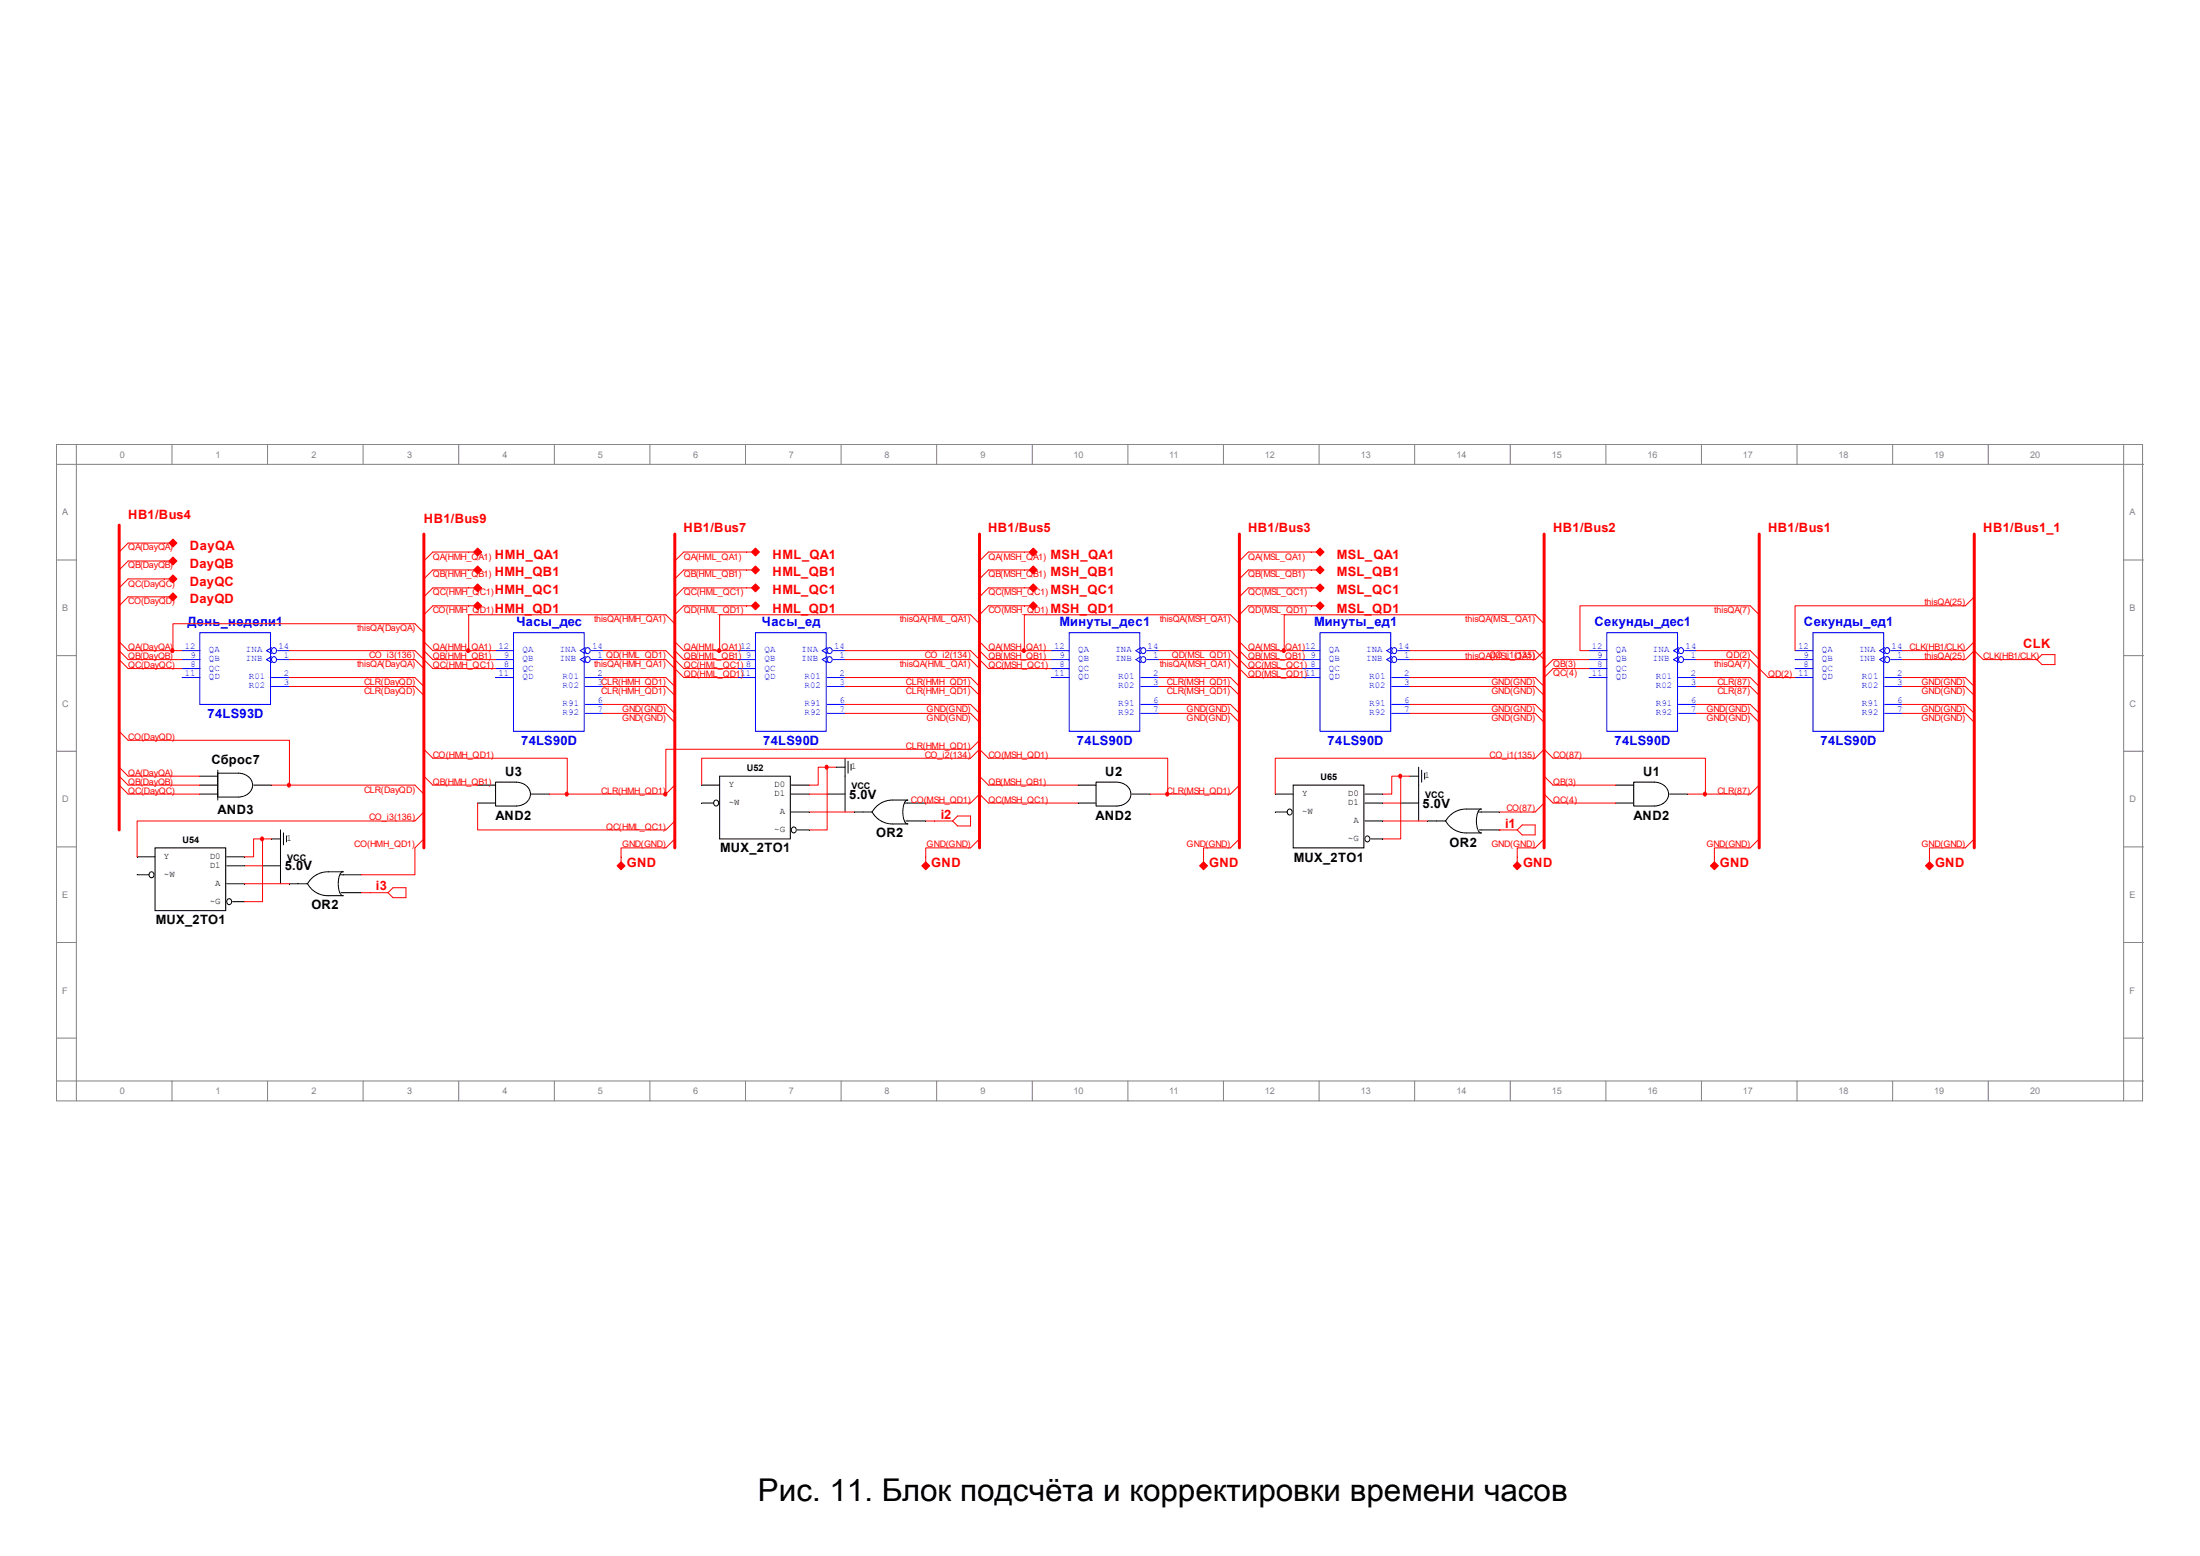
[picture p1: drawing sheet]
<svg xmlns="http://www.w3.org/2000/svg" width="297mm" height="210mm" viewBox="0 0 297 210" stroke-linecap="round" stroke-linejoin="round" font-family="sans-serif">
<g fill="none" stroke="#808080" stroke-width=".14">
<path d="M7.6 60h281.7v88.6h-281.7zM10.3 60v88.6M23.2 60v2.7M36.1 60v2.7M49 60v2.7M61.9 60v2.7M74.8 60v2.7M87.7 60v2.7M100.6 60v2.7M113.6 60v2.7M126.5 60v2.7M139.4 60v2.7"/>
<path d="M152.3 60v2.7M165.2 60v2.7M178.1 60v2.7M191 60v2.7M203.9 60v2.7M216.8 60v2.7M229.7 60v2.7M242.6 60v2.7M255.5 60v2.7M268.4 60v2.7M286.7 60v88.6M7.6 75.6h2.7"/>
<path d="M7.6 62.7h281.8M286.7 75.6h2.7M7.6 88.5h2.7M286.7 88.5h2.7M7.6 101.4h2.7M7.6 114.3h2.7M286.7 101.4h2.7M286.7 114.3h2.7M7.6 127.2h2.7M286.7 127.2h2.7M7.6 140.1h2.7M7.6 145.9h281.8"/>
<path d="M23.2 145.9v2.7M36.1 145.9v2.7M49 145.9v2.7M61.9 145.9v2.7M74.8 145.9v2.7M87.7 145.9v2.7M100.6 145.9v2.7M113.6 145.9v2.7M126.5 145.9v2.7M139.4 145.9v2.7M152.3 145.9v2.7M165.2 145.9v2.7"/>
<path d="M178.1 145.9v2.7M191 145.9v2.7M203.9 145.9v2.7M216.8 145.9v2.7M229.7 145.9v2.7M242.6 145.9v2.7M255.5 145.9v2.7M268.4 145.9v2.7M286.7 140.1h2.7"/>
</g>
<path d="M178.2 85.4h9.6v13.3h-9.6z" fill="none" stroke="#00f" stroke-width=".14"/>
<path d="M175.8 87.8h2.4" fill="none" stroke="#00f" stroke-width=".14"/>
<path d="M175.8 89h2.4" fill="none" stroke="#00f" stroke-width=".14"/>
<path d="M175.8 91.4h2.4" fill="none" stroke="#00f" stroke-width=".14"/>
<path d="M175.8 90.2h2.4" fill="none" stroke="#00f" stroke-width=".14"/>
<path d="M187.9 88.6l-.7 .4 .7 .4M188.1 88.7a.37 .37 0 0 1 .5 .3 .37 .37 0 0 1-.5 .4 .45 .45 0 0 1 0-.7zM188.7 89h1.6" fill="none" stroke="#00f" stroke-width=".14"/>
<path d="M187.9 95.1h2.4" fill="none" stroke="#00f" stroke-width=".14"/>
<path d="M187.9 96.3h2.4" fill="none" stroke="#00f" stroke-width=".14"/>
<path d="M187.9 91.4h2.4" fill="none" stroke="#00f" stroke-width=".14"/>
<path d="M187.9 87.4l-.7 .4 .7 .4M188.1 87.5a.37 .37 0 0 1 .5 .3 .37 .37 0 0 1-.5 .4 .45 .45 0 0 1 0-.7zM188.7 87.8h1.6" fill="none" stroke="#00f" stroke-width=".14"/>
<path d="M102 85.4h9.5v13.3h-9.5zM187.9 92.7h2.4" fill="none" stroke="#00f" stroke-width=".14"/>
<path d="M99.6 87.8h2.4" fill="none" stroke="#00f" stroke-width=".14"/>
<path d="M99.6 89h2.4" fill="none" stroke="#00f" stroke-width=".14"/>
<path d="M99.6 91.4h2.4" fill="none" stroke="#00f" stroke-width=".14"/>
<path d="M99.6 90.2h2.4" fill="none" stroke="#00f" stroke-width=".14"/>
<path d="M111.7 88.6l-.7 .4 .7 .4M111.8 88.7a.37 .37 0 0 1 .5 .3 .37 .37 0 0 1-.5 .4 .45 .45 0 0 1 0-.7zM112.5 89h1.6" fill="none" stroke="#00f" stroke-width=".14"/>
<path d="M111.7 95.1h2.4" fill="none" stroke="#00f" stroke-width=".14"/>
<path d="M111.7 96.3h2.4" fill="none" stroke="#00f" stroke-width=".14"/>
<path d="M111.7 91.4h2.4" fill="none" stroke="#00f" stroke-width=".14"/>
<path d="M111.7 87.4l-.7 .4 .7 .4M111.8 87.5a.37 .37 0 0 1 .5 .3 .37 .37 0 0 1-.5 .4 .45 .45 0 0 1 0-.7zM112.5 87.8h1.6" fill="none" stroke="#00f" stroke-width=".14"/>
<path d="M27 85.4h9.5v9.7h-9.5zM111.7 92.7h2.4" fill="none" stroke="#00f" stroke-width=".14"/>
<path d="M24.6 87.8h2.4" fill="none" stroke="#00f" stroke-width=".14"/>
<path d="M24.6 89h2.4" fill="none" stroke="#00f" stroke-width=".14"/>
<path d="M24.6 91.4h2.4" fill="none" stroke="#00f" stroke-width=".14"/>
<path d="M24.6 90.2h2.4" fill="none" stroke="#00f" stroke-width=".14"/>
<path d="M36.7 88.6l-.7 .4 .7 .4M36.8 88.7a.37 .37 0 0 1 .5 .3 .37 .37 0 0 1-.5 .4 .45 .45 0 0 1 0-.7zM37.5 89h1.6" fill="none" stroke="#00f" stroke-width=".14"/>
<path d="M36.7 91.4h2.4" fill="none" stroke="#00f" stroke-width=".14"/>
<path d="M36.7 92.7h2.4" fill="none" stroke="#00f" stroke-width=".14"/>
<path d="M36.7 87.4l-.7 .4 .7 .4M36.8 87.5a.37 .37 0 0 1 .5 .3 .37 .37 0 0 1-.5 .4 .45 .45 0 0 1 0-.7zM37.5 87.8h1.6" fill="none" stroke="#00f" stroke-width=".14"/>
<path d="M27 104.8h2.4M27 106h2.4M27 107.2h2.4M29.4 104v4M32.2 107.6a1.63 1.63 0 0 0 1.6-.7 1.63 1.63 0 0 0 0-1.7 2.03 2.03 0 0 0-1.6-.8h-2.8v3.2h2.8M34.2 106h2.5" fill="none" stroke="#000" stroke-width=".14"/>
<path d="M204.8 116.3l.6 .6-.6 .5-.5-.5z" fill-rule="evenodd" fill="#f00" stroke="#f00" stroke-width=".14"/>
<path d="M204.7 116.9l.1-.2 .2 .2-.2 .1zM204.8 116.5l.4 .4-.4 .4-.4-.4z" fill="none" stroke="#f00" stroke-width=".14"/>
<path d="M125 116.5l.4 .4-.4 .4-.4-.4zM125 116.7l.1 .2-.1 .1-.2-.1zM204.8 115.6v.7" fill="none" stroke="#f00" stroke-width=".14"/>
<path d="M124.4 116.9l.6-.6 .5 .6-.5 .5z" fill-rule="evenodd" fill="#f00" stroke="#f00" stroke-width=".14"/>
<path d="M275 89l.7-.6h1.7v1.3h-1.7zM125 115.6v.7" fill="none" stroke="#f00" stroke-width=".14"/>
<path d="M272.6 89h2.4M231 116.9l.4-.4 .5 .4-.5 .4zM231.3 116.9l.1-.2 .2 .2-.2 .1z" fill="none" stroke="#f00" stroke-width=".14"/>
<path d="M64.5 106h2.4M64.5 108.4h2.4M66.9 105.6h2.8a1.62 1.62 0 0 1 1.6 .7 1.62 1.62 0 0 1 .1 1.7 2.04 2.04 0 0 1-1.7 .8h-2.8zM71.7 107.2h2.5M145.5 106h2.5M145.5 108.4h2.5M148 105.6h2.8a1.62 1.62 0 0 1 1.5 .7 1.62 1.62 0 0 1 .1 1.7 2.04 2.04 0 0 1-1.6 .8h-2.8zM152.8 107.2h2.4" fill="none" stroke="#000" stroke-width=".14"/>
<path d="M237.5 72.1v42.3" fill="none" stroke="#f00" stroke-width=".4"/>
<path d="M230.9 116.9l.5-.6 .6 .6-.6 .5z" fill-rule="evenodd" fill="#f00" stroke="#f00" stroke-width=".14"/>
<path d="M190.3 96.3h17l1.2 1.2M190.3 95.1h17l1.2 1.2M190.3 92.7h17l1.2 1.2M190.3 91.4h17l1.2 1.3M162.1 116.9l.4-.4 .4 .4-.4 .4zM162.4 116.9l.1-.2 .1 .2-.1 .1zM208.5 113.2l-1.2 1.2h-2.5v1.2M237.5 113.2l-1.2 1.2h-4.9v1.9" fill="none" stroke="#f00" stroke-width=".14"/>
<path d="M167.3 72.1v42.3M208.5 72.1v42.3" fill="none" stroke="#f00" stroke-width=".4"/>
<path d="M162.5 116.3l.5 .6-.5 .5-.6-.5z" fill-rule="evenodd" fill="#f00" stroke="#f00" stroke-width=".14"/>
<path d="M114.1 91.4h16.9l1.2 1.3M114.1 92.7h16.9l1.2 1.2M114.1 95.1h16.9l1.2 1.2M114.1 96.3h16.9l1.2 1.2M83.4 116.9l.4-.4 .4 .4-.4 .4zM83.7 116.9l.1-.2 .2 .2-.2 .1zM132.2 113.2l-1.2 1.2h-6v1.2M132.2 104.8l1.2 1.2h12.1M132.2 107.2l1.2 1.2h12.1M167.3 113.2l-1.2 1.2h-3.6v1.9M167.3 106l-1.2 1.2" fill="none" stroke="#f00" stroke-width=".14"/>
<path d="M91.1 72.1v42.3M132.2 72.1v42.3" fill="none" stroke="#f00" stroke-width=".4"/>
<path d="M83.3 116.9l.5-.6 .6 .6-.6 .5z" fill-rule="evenodd" fill="#f00" stroke="#f00" stroke-width=".14"/>
<path d="M177.8 74.5l.4-.4 .4 .4-.4 .4zM178.1 74.5l.1-.1 .2 .1-.2 .1zM39.1 92.7h16.9l1.2 1.2M39.1 91.4h16.9l1.2 1.3M167.3 89l1.2 1.2h7.3M167.3 87.8l1.2 1.2h7.3M167.3 86.6l1.2 1.2M56 106l1.2 1.2M57.2 104.8l1.2 1.2h6.1M64.5 108.4v3.6h25.4l1.2-1.2M91.1 113.2l-1.2 1.2h-6.1v1.9" fill="none" stroke="#f00" stroke-width=".14"/>
<path d="M57.2 72.1v42.3" fill="none" stroke="#f00" stroke-width=".4"/>
<path d="M177.7 74.5l.5-.5 .6 .5-.6 .5z" fill-rule="evenodd" fill="#f00" stroke="#f00" stroke-width=".14"/>
<path d="M177.7 74.5h-9.2l-1.2 1.2M177.8 76.9l.4-.4 .4 .4-.4 .4zM178.1 76.9l.1-.1 .2 .1-.2 .2z" fill="none" stroke="#f00" stroke-width=".14"/>
<path d="M177.7 76.9l.5-.5 .6 .5-.6 .6z" fill-rule="evenodd" fill="#f00" stroke="#f00" stroke-width=".14"/>
<path d="M177.7 76.9h-9.2l-1.2 1.2M177.8 79.3l.4-.4 .4 .4-.4 .5zM178.1 79.3l.1-.1 .2 .1-.2 .2z" fill="none" stroke="#f00" stroke-width=".14"/>
<path d="M178.2 78.8l.6 .5-.6 .6-.5-.6z" fill-rule="evenodd" fill="#f00" stroke="#f00" stroke-width=".14"/>
<path d="M177 79.3h.7M177.8 81.8l.4-.4 .4 .4-.4 .4zM178.1 81.8l.1-.2 .2 .2-.2 .1z" fill="none" stroke="#f00" stroke-width=".14"/>
<path d="M177.7 81.8l.5-.6 .6 .6-.6 .5z" fill-rule="evenodd" fill="#f00" stroke="#f00" stroke-width=".14"/>
<path d="M139.1 74.5l.4-.4 .4 .4-.4 .4zM139.4 74.5l.1-.1 .1 .1-.1 .1zM177 79.3h-8.5l-1.2 1.3M177.7 81.8h-9.2l-1.2 1.2" fill="none" stroke="#f00" stroke-width=".14"/>
<path d="M139.5 74l.5 .5-.5 .5-.5-.5z" fill-rule="evenodd" fill="#f00" stroke="#f00" stroke-width=".14"/>
<path d="M138.3 74.5h.7M139.4 76.9l.1-.1 .1 .1-.1 .2zM139.5 76.5l.4 .4-.4 .4-.4-.4z" fill="none" stroke="#f00" stroke-width=".14"/>
<path d="M139.5 76.4l.5 .5-.5 .6-.5-.6z" fill-rule="evenodd" fill="#f00" stroke="#f00" stroke-width=".14"/>
<path d="M138.3 76.9h.7M139.4 79.3l.1-.1 .1 .1-.1 .2zM139.5 78.9l.4 .4-.4 .5-.4-.5z" fill="none" stroke="#f00" stroke-width=".14"/>
<path d="M139.5 78.8l.5 .5-.5 .6-.5-.6z" fill-rule="evenodd" fill="#f00" stroke="#f00" stroke-width=".14"/>
<path d="M138.3 79.3h.7M139.1 81.8l.4-.4 .4 .4-.4 .4zM139.4 81.8l.1-.2 .1 .2-.1 .1z" fill="none" stroke="#f00" stroke-width=".14"/>
<path d="M139.5 81.2l.5 .6-.5 .5-.5-.5z" fill-rule="evenodd" fill="#f00" stroke="#f00" stroke-width=".14"/>
<path d="M101.6 74.5l.4-.4 .4 .4-.4 .4zM101.9 74.5l.1-.1 .1 .1-.1 .1zM138.3 74.5h-4.9l-1.2 1.2M138.3 76.9h-4.9l-1.2 1.2M138.3 79.3h-4.9l-1.2 1.3M138.3 81.8h.7" fill="none" stroke="#f00" stroke-width=".14"/>
<path d="M101.5 74.5l.5-.5 .5 .5-.5 .5z" fill-rule="evenodd" fill="#f00" stroke="#f00" stroke-width=".14"/>
<path d="M100.8 74.5h.7M101.9 76.9l.1-.1 .1 .1-.1 .2zM102 76.5l.4 .4-.4 .4-.4-.4z" fill="none" stroke="#f00" stroke-width=".14"/>
<path d="M101.5 76.9l.5-.5 .5 .5-.5 .6z" fill-rule="evenodd" fill="#f00" stroke="#f00" stroke-width=".14"/>
<path d="M100.8 76.9h.7M101.9 79.3l.1-.1 .1 .1-.1 .2zM102 78.9l.4 .4-.4 .5-.4-.5z" fill="none" stroke="#f00" stroke-width=".14"/>
<path d="M102 78.8l.5 .5-.5 .6-.5-.6z" fill-rule="evenodd" fill="#f00" stroke="#f00" stroke-width=".14"/>
<path d="M100.8 79.3h.7M101.6 81.8l.4-.4 .4 .4-.4 .4zM101.9 81.8l.1-.2 .1 .2-.1 .1z" fill="none" stroke="#f00" stroke-width=".14"/>
<path d="M101.5 81.8l.5-.6 .5 .6-.5 .5z" fill-rule="evenodd" fill="#f00" stroke="#f00" stroke-width=".14"/>
<path d="M64.5 74.1l.4 .4-.4 .4-.4-.4zM64.5 74.4l.1 .1-.1 .1-.2-.1zM100.8 74.5h-8.5l-1.2 1.2M100.8 76.9h-8.5l-1.2 1.2M100.8 79.3h-8.5l-1.2 1.3M91.1 86.6l1.2 1.2M91.1 87.8l1.2 1.2h7.3M101.5 81.8h-9.2l-1.2 1.2" fill="none" stroke="#f00" stroke-width=".14"/>
<path d="M63.9 74.5l.6-.5 .5 .5-.5 .5z" fill-rule="evenodd" fill="#f00" stroke="#f00" stroke-width=".14"/>
<path d="M63.3 74.5h.6M64.5 76.5l.4 .4-.4 .4-.4-.4zM64.5 76.8l.1 .1-.1 .2-.2-.2z" fill="none" stroke="#f00" stroke-width=".14"/>
<path d="M63.9 76.9l.6-.5 .5 .5-.5 .6z" fill-rule="evenodd" fill="#f00" stroke="#f00" stroke-width=".14"/>
<path d="M63.3 76.9h.6M64.3 79.3l.2-.1 .1 .1-.1 .2zM64.5 78.9l.4 .4-.4 .5-.4-.5z" fill="none" stroke="#f00" stroke-width=".14"/>
<path d="M64.5 78.8l.5 .5-.5 .6-.6-.6z" fill-rule="evenodd" fill="#f00" stroke="#f00" stroke-width=".14"/>
<path d="M63.3 79.3h.6M64.5 81.4l.4 .4-.4 .4-.4-.4zM64.5 81.6l.1 .2-.1 .1-.2-.1z" fill="none" stroke="#f00" stroke-width=".14"/>
<path d="M63.9 81.8l.6-.6 .5 .6-.5 .5z" fill-rule="evenodd" fill="#f00" stroke="#f00" stroke-width=".14"/>
<path d="M22.9 73.3l.4-.4 .5 .4-.5 .4zM23.3 73.2l.2 .1-.2 .1-.1-.1zM63.3 74.5h-4.9l-1.2 1.2M63.3 76.9h-4.9l-1.2 1.2M63.3 79.3h-4.9l-1.2 1.3M16.1 86.6l1.2 1.2M16.1 87.8l1.2 1.2h7.3M16.1 89l1.2 1.2h7.3M63.3 81.8h.6M16.1 103.5l1.2 1.3h9.7M16.1 104.8l1.2 1.2h9.7M16.1 106l1.2 1.2h9.7" fill="none" stroke="#f00" stroke-width=".14"/>
<path d="M16.1 70.9v41.1" fill="none" stroke="#f00" stroke-width=".4"/>
<path d="M22.8 73.3l.5-.5 .6 .5-.6 .5z" fill-rule="evenodd" fill="#f00" stroke="#f00" stroke-width=".14"/>
<path d="M22.1 73.3h.7M22.9 75.7l.4-.4 .5 .4-.5 .4zM23.2 75.7l.1-.1 .2 .1-.2 .2z" fill="none" stroke="#f00" stroke-width=".14"/>
<path d="M22.8 75.7l.5-.5 .6 .5-.6 .6z" fill-rule="evenodd" fill="#f00" stroke="#f00" stroke-width=".14"/>
<path d="M22.1 75.7h.7M22.9 78.1l.4-.4 .5 .4-.5 .4zM23.3 78l.2 .1-.2 .2-.1-.2z" fill="none" stroke="#f00" stroke-width=".14"/>
<path d="M22.8 78.1l.5-.5 .6 .5-.6 .6z" fill-rule="evenodd" fill="#f00" stroke="#f00" stroke-width=".14"/>
<path d="M22.1 78.1h.7M22.9 80.6l.4-.4 .5 .4-.5 .4zM23.3 80.4l.2 .2-.2 .1-.1-.1z" fill="none" stroke="#f00" stroke-width=".14"/>
<path d="M22.8 80.6l.5-.6 .6 .6-.6 .5z" fill-rule="evenodd" fill="#f00" stroke="#f00" stroke-width=".14"/>
<path d="M22.1 73.3h-4.8l-1.2 1.2M22.1 75.7h-4.8l-1.2 1.2M22.1 78.1h-4.8l-1.2 1.2M22.1 80.6h.7M260.1 116.9l.4-.4 .4 .4-.4 .4zM260.4 116.9l.1-.2 .1 .2-.1 .1z" fill="none" stroke="#f00" stroke-width=".14"/>
<path d="M266.5 72.1v42.3" fill="none" stroke="#f00" stroke-width=".4"/>
<path d="M260 116.9l.5-.6 .5 .6-.5 .5z" fill-rule="evenodd" fill="#f00" stroke="#f00" stroke-width=".14"/>
<path d="M266.5 87.8l1.2 1.2h4.9M266.5 113.2l-1.2 1.2h-4.8v1.9" fill="none" stroke="#f00" stroke-width=".14"/>
<path d="M244.8 85.4h9.5v13.3h-9.5z" fill="none" stroke="#00f" stroke-width=".14"/>
<path d="M242.3 87.8h2.5" fill="none" stroke="#00f" stroke-width=".14"/>
<path d="M242.3 89h2.5" fill="none" stroke="#00f" stroke-width=".14"/>
<path d="M242.3 91.4h2.5" fill="none" stroke="#00f" stroke-width=".14"/>
<path d="M242.3 90.2h2.5" fill="none" stroke="#00f" stroke-width=".14"/>
<path d="M254.4 88.6l-.6 .4 .6 .4M254.6 88.7a.37 .37 0 0 1 .5 .3 .37 .37 0 0 1-.5 .4 .45 .45 0 0 1 0-.7zM255.2 89h1.7" fill="none" stroke="#00f" stroke-width=".14"/>
<path d="M254.4 95.1h2.5" fill="none" stroke="#00f" stroke-width=".14"/>
<path d="M254.4 96.3h2.5" fill="none" stroke="#00f" stroke-width=".14"/>
<path d="M254.4 91.4h2.5" fill="none" stroke="#00f" stroke-width=".14"/>
<path d="M254.4 87.4l-.6 .4 .6 .4M254.6 87.5a.37 .37 0 0 1 .5 .3 .37 .37 0 0 1-.5 .4 .45 .45 0 0 1 0-.7zM255.2 87.8h1.7" fill="none" stroke="#00f" stroke-width=".14"/>
<path d="M216.9 85.4h9.6v13.3h-9.6zM254.4 92.7h2.5" fill="none" stroke="#00f" stroke-width=".14"/>
<path d="M214.5 87.8h2.4" fill="none" stroke="#00f" stroke-width=".14"/>
<path d="M214.5 89h2.4" fill="none" stroke="#00f" stroke-width=".14"/>
<path d="M214.5 91.4h2.4" fill="none" stroke="#00f" stroke-width=".14"/>
<path d="M214.5 90.2h2.4" fill="none" stroke="#00f" stroke-width=".14"/>
<path d="M226.6 88.6l-.7 .4 .7 .4M226.8 88.7a.37 .37 0 0 1 .5 .3 .37 .37 0 0 1-.5 .4 .45 .45 0 0 1 0-.7zM227.4 89h1.6" fill="none" stroke="#00f" stroke-width=".14"/>
<path d="M226.6 95.1h2.4" fill="none" stroke="#00f" stroke-width=".14"/>
<path d="M226.6 96.3h2.4" fill="none" stroke="#00f" stroke-width=".14"/>
<path d="M226.6 91.4h2.4" fill="none" stroke="#00f" stroke-width=".14"/>
<path d="M226.6 87.4l-.7 .4 .7 .4M226.8 87.5a.37 .37 0 0 1 .5 .3 .37 .37 0 0 1-.5 .4 .45 .45 0 0 1 0-.7zM227.4 87.8h1.6" fill="none" stroke="#00f" stroke-width=".14"/>
<path d="M144.3 85.4h9.6v13.3h-9.6zM226.6 92.7h2.4" fill="none" stroke="#00f" stroke-width=".14"/>
<g fill="none" stroke="#f00" stroke-width=".14">
<path d="M167.3 90.2l1.2 1.2h7.3M168.5 87.8h7.3M208.5 84.2l-1.2-1.2h-33.9v4.8M229 91.4h7.3l1.2 1.3M229 89h7.3l2.4 2.4h3.6M229 92.7h7.3l1.2 1.2M229 87.8h7.3l1.2 1.2M229 95.1h7.3l1.2 1.2M229 96.3h7.3l1.2 1.2M237.5 83l-1.2-1.2h-23v6h1.2M256.9 91.4h8.4l1.2 1.3M256.9 92.7h8.4l1.2 1.2"/>
<path d="M256.9 95.1h8.4l1.2 1.2M256.9 96.3h8.4l1.2 1.2M266.5 80.6l-1.2 1.2h-23v6M266.5 86.6l-1.2 1.2h-8.4M266.5 87.8l-1.2 1.2h-8.4M208.5 101.1l1.2 1.2h20.5v4.9M208.5 104.8l1.2 1.2h8.4M208.5 107.2l1.2 1.2h8.4M237.5 106l-1.2 1.2h-8.5"/>
</g>
<path d="M218.1 106h2.5M218.1 108.4h2.5M220.6 105.6h2.8a1.62 1.62 0 0 1 1.5 .7 1.62 1.62 0 0 1 .1 1.7 2.04 2.04 0 0 1-1.6 .8h-2.8zM225.4 107.2h2.4" fill="none" stroke="#000" stroke-width=".14"/>
<g fill="#f00" stroke="#f00" stroke-width=".14">
<path d="M230 107l.2-.1 .1 .1 .1 .2-.2 .2h-.2z" fill-rule="evenodd"/>
<path d="M173.2 87.6l.1-.1 .2 .1v.2l-.2 .3-.1-.1z" fill-rule="evenodd"/>
</g>
<path d="M141.9 87.8h2.4" fill="none" stroke="#00f" stroke-width=".14"/>
<path d="M141.9 89h2.4" fill="none" stroke="#00f" stroke-width=".14"/>
<path d="M141.9 91.4h2.4" fill="none" stroke="#00f" stroke-width=".14"/>
<path d="M141.9 90.2h2.4" fill="none" stroke="#00f" stroke-width=".14"/>
<path d="M154 88.6l-.7 .4 .7 .4M154.2 88.7a.37 .37 0 0 1 .5 .3 .37 .37 0 0 1-.5 .4 .45 .45 0 0 1 0-.7zM154.8 89h1.6" fill="none" stroke="#00f" stroke-width=".14"/>
<path d="M154 95.1h2.4" fill="none" stroke="#00f" stroke-width=".14"/>
<path d="M154 96.3h2.4" fill="none" stroke="#00f" stroke-width=".14"/>
<path d="M154 91.4h2.4" fill="none" stroke="#00f" stroke-width=".14"/>
<path d="M154 87.4l-.7 .4 .7 .4M154.2 87.5a.37 .37 0 0 1 .5 .3 .37 .37 0 0 1-.5 .4 .45 .45 0 0 1 0-.7zM154.8 87.8h1.6" fill="none" stroke="#00f" stroke-width=".14"/>
<path d="M69.3 85.4h9.6v13.3h-9.6zM154 92.7h2.4" fill="none" stroke="#00f" stroke-width=".14"/>
<g fill="none" stroke="#f00" stroke-width=".14">
<path d="M91.1 90.2l1.2 1.2h7.3M91.1 89l1.2 1.2h7.3M92.3 87.8h7.3M114.1 89h16.9l1.2 1.2M132.2 84.2l-1.2-1.2h-33.8v4.8M132.2 86.6l1.2 1.2h8.5M132.2 87.8l1.2 1.2h8.5M132.2 89l1.2 1.2h8.5M138.3 81.8h-4.9l-1.2 1.2M156.4 87.8h9.7l1.2 1.2M156.4 89h9.7l1.2 1.2M156.4 91.4h9.7l1.2 1.3"/>
<path d="M156.4 92.7h9.7l1.2 1.2M156.4 95.1h9.7l1.2 1.2M156.4 96.3h9.7l1.2 1.2M167.3 84.2l-1.2-1.2h-27.8v4.8M132.2 101.1l1.2 1.2h24.2v4.9M155.2 107.2h10.9"/>
</g>
<g fill="#f00" stroke="#f00" stroke-width=".14">
<path d="M157.4 107l.2-.1 .1 .1 .1 .2-.2 .2h-.2z" fill-rule="evenodd"/>
<path d="M138.1 87.6l.1-.1 .2 .1v.2l-.2 .3-.1-.1z" fill-rule="evenodd"/>
<path d="M96.9 87.6l.2-.1 .1 .1 .1 .2-.2 .3-.2-.1z" fill-rule="evenodd"/>
</g>
<path d="M66.9 87.8h2.4" fill="none" stroke="#00f" stroke-width=".14"/>
<path d="M66.9 89h2.4" fill="none" stroke="#00f" stroke-width=".14"/>
<path d="M66.9 91.4h2.4" fill="none" stroke="#00f" stroke-width=".14"/>
<path d="M66.9 90.2h2.4" fill="none" stroke="#00f" stroke-width=".14"/>
<path d="M79 88.6l-.7 .4 .7 .4M79.2 88.7a.37 .37 0 0 1 .5 .3 .37 .37 0 0 1-.5 .4 .45 .45 0 0 1 0-.7zM79.8 89h1.6" fill="none" stroke="#00f" stroke-width=".14"/>
<path d="M79 95.1h2.4" fill="none" stroke="#00f" stroke-width=".14"/>
<path d="M79 96.3h2.4" fill="none" stroke="#00f" stroke-width=".14"/>
<path d="M79 91.4h2.4" fill="none" stroke="#00f" stroke-width=".14"/>
<path d="M79 87.4l-.7 .4 .7 .4M79.2 87.5a.37 .37 0 0 1 .5 .3 .37 .37 0 0 1-.5 .4 .45 .45 0 0 1 0-.7zM79.8 87.8h1.6" fill="none" stroke="#00f" stroke-width=".14"/>
<path d="M79 92.7h2.4" fill="none" stroke="#00f" stroke-width=".14"/>
<g fill="none" stroke="#f00" stroke-width=".14">
<path d="M16.1 98.7l1.2 1.2h21.8v6.1M17.3 87.8h7.3M22.1 80.6h-4.8l-1.2 1.2M39.1 89h16.9l1.2 1.2M57.2 85.4l-1.2-1.2h-32.7v3.6M57.2 86.6l1.2 1.2h8.5M57.2 87.8l1.2 1.2h8.5M57.2 89l1.2 1.2h8.5M63.3 81.8h-4.9l-1.2 1.2M81.4 87.8h8.5l1.2 1.2M81.4 89h8.5l1.2 1.2M81.4 91.4h8.5l1.2 1.3"/>
<path d="M81.4 92.7h8.5l1.2 1.2M81.4 95.1h8.5l1.2 1.2M81.4 96.3h8.5l1.2 1.2M91.1 84.2l-1.2-1.2h-26.6v4.8M132.2 99.9l-1.2 1.2h-41.1v6.1M208.5 87.8l-1.2 1.2h-17M214.5 89h-4.8l-1.2 1.2M214.5 90.2h-4.8l-1.2 1.2M36.7 106h19.3M57.2 101.1l1.2 1.2h18.2v4.9M74.2 107.2h15.7M91.1 106l-1.2 1.2"/>
<path d="M129.3 110.1h1.7v1.4h-1.7l-.7-.7z"/>
</g>
<g fill="#f00" stroke="#f00" stroke-width=".14">
<path d="M76.4 107l.1-.1 .2 .1v.2l-.2 .2h-.1z" fill-rule="evenodd"/>
<path d="M63.1 87.6l.1-.1 .2 .1v.2l-.2 .3-.1-.1z" fill-rule="evenodd"/>
<path d="M89.7 107l.1-.1 .2 .1v.2l-.2 .2h-.1z" fill-rule="evenodd"/>
<path d="M23.1 87.6l.2-.1 .1 .1 .1 .2-.2 .3-.2-.1z" fill-rule="evenodd"/>
<path d="M38.9 105.8l.1-.1 .2 .1v.2l-.2 .2h-.1z" fill-rule="evenodd"/>
</g>
<path d="M53.1 119.8h1.7v1.4h-1.7l-.7-.7zM126.2 110.8h2.4" fill="none" stroke="#f00" stroke-width=".14"/>
<path d="M204.8 112l.7-.7h1.8v1.4h-1.8zM50 120.5h2.4" fill="none" stroke="#f00" stroke-width=".14"/>
<g fill="none" stroke="#000" stroke-width=".14">
<path d="M172.2 109.6h1.6M172.2 107.2h2.4M173.9 109.3a.37 .37 0 0 1 .6 .3 .37 .37 0 0 1-.6 .3 .45 .45 0 0 1 0-.6zM174.6 106h9.5v8.4h-9.5zM184.3 107.2h2.4M184.3 108.4h2.4M184.3 110.8h2.4M184.4 112.9a.37 .37 0 0 1 .5 .3 .37 .37 0 0 1-.5 .4 .45 .45 0 0 1 0-.7zM185.1 113.2h1.6M189.1 108.4h2.4M191.5 106v4.8M192.7 110.8h2.5"/>
<path d="M199.6 109.6h2.8M199.7 112h2.7M200 109.2h-2a3.1 3.1 0 0 0-2.8 1.6M200 109.2h-.1a1.11 1.11 0 0 0-.5 1.1 2.96 2.96 0 0 0 .3 2l.3 .1h-2a3.1 3.1 0 0 1-2.9-1.6"/>
</g>
<g fill="none" stroke="#f00" stroke-width=".14">
<path d="M39.1 87.8h16.9l1.2 1.2M114.1 87.8h16.9l1.2 1.2M190.3 87.8h17l1.2 1.2M33 119.3h6.1M33 116.9h2.4M35.4 113.2h-1.2v2.4h-1.2M35.4 113.2v8.5h-2.4M35.4 113.2h1.3M57.2 113.2l-1.2 1.2v3.7h-7.2M57.2 109.6l-1.2 1.2h-37.5v4.8M109.3 109.6h6M109.3 107.2h2.4"/>
<path d="M111.7 103.5h-1.2v2.5h-1.2M111.7 103.5v8.5h-2.4M111.7 103.5h1.2M125 110.8h1.2M132.2 101.1l-1.2 1.2h-36.3v3.7M132.2 107.2l-1.2 1.2h-6M186.7 110.8h6M186.7 108.4h2.4M189.1 104.8h-1.2v2.4h-1.2M189.1 104.8v8.4h-2.4M189.1 104.8h1.2M202.4 112h.1"/>
<path d="M202.4 112h2.4M208.5 101.1l-1.2 1.2h-35.1v4.9M208.5 108.4l-1.2 1.2h-4.9M48.8 120.5h1.2"/>
</g>
<g fill="none" stroke="#000" stroke-width=".14">
<path d="M18.5 118.1h1.6M18.5 115.6h2.4M20.3 117.7a.37 .37 0 0 1 .5 .4 .37 .37 0 0 1-.5 .3 .45 .45 0 0 1 0-.7zM20.9 114.4h9.6v8.5h-9.6zM30.6 115.6h2.4M30.6 116.9h2.4M30.6 119.3h2.4M35.4 116.9h2.5M36.7 113.2h1.2M37.9 112v7.3M38.3 112.4v1.6M38.7 112.8v.8"/>
<path d="M41.5 119.2a3.1 3.1 0 0 0 2.8 1.7h2M45.9 118.1h2.9M46.3 117.7h-2a3.1 3.1 0 0 0-2.8 1.6h-2.4M46.3 117.7a1.11 1.11 0 0 0-.6 1.1 2.96 2.96 0 0 0 .4 2l.2 .1M94.7 108.4h1.6M94.7 106h2.5M96.5 108a.37 .37 0 0 1 .5 .4 .37 .37 0 0 1-.5 .3 .45 .45 0 0 1 0-.7zM97.2 104.8h9.5v8.4h-9.5zM106.8 106h2.5M106.8 107.2h2.5M106.8 109.6h2.5M107 111.7a.37 .37 0 0 1 .5 .3 .37 .37 0 0 1-.5 .4 .45 .45 0 0 1 0-.7z"/>
<path d="M107.6 112h1.7M111.7 107.2h2.4M112.9 103.5h1.2M114.1 102.3v7.3M114.5 102.7v1.7M114.9 103.1v.9M115.3 109.6h2.4M117.7 109.5a3.1 3.1 0 0 0 2.8 1.7M120.5 108a3.1 3.1 0 0 0-2.8 1.6M120.5 108h2.1M122.2 108.4h2.8M122.3 110.8h2.7"/>
<path d="M122.6 108h-.1a1.11 1.11 0 0 0-.6 1.1 2.96 2.96 0 0 0 .4 2l.3 .1h-2.1M190.3 104.8h1.2M191.5 103.5v2.5M191.9 104v1.6M192.3 104.4v.8M30.8 121.4a.37 .37 0 0 1 .5 .3 .37 .37 0 0 1-.5 .3 .45 .45 0 0 1 0-.6zM31.4 121.7h1.6M46.1 120.5h2.7"/>
</g>
<g fill="#f00" stroke="#f00" stroke-width=".14">
<path d="M188.9 104.6l.1-.1 .2 .1v.2l-.2 .2-.1-.1z" fill-rule="evenodd"/>
<path d="M111.5 103.4l.1-.1 .1 .1 .1 .1-.2 .3-.1-.1z" fill-rule="evenodd"/>
<path d="M35.2 113h.2h.1l.1 .2-.2 .3-.2-.1z" fill-rule="evenodd"/>
</g>
<text font-size="4.2" x="102.3" y="202.5">Рис. 11. Блок подсчёта и корректировки времени часов</text>
<g font-size="1.7" fill="#f00">
<text x="17.3" y="70">HB1/Bus4</text>
<text x="57.2" y="70.6">HB1/Bus9</text>
<text x="92.3" y="71.8">HB1/Bus7</text>
<text x="133.4" y="71.8">HB1/Bus5</text>
<text x="168.5" y="71.8">HB1/Bus3</text>
<text x="209.7" y="71.8">HB1/Bus2</text>
<text x="238.7" y="71.8">HB1/Bus1</text>
<text x="267.8" y="71.8">HB1/Bus1_1</text>
<text x="25.6" y="74.2">DayQA</text>
<text x="25.6" y="76.6">DayQB</text>
<text x="66.8" y="75.4">HMH_QA1</text>
<text x="66.8" y="77.8">HMH_QB1</text>
<text x="104.3" y="75.4">HML_QA1</text>
<text x="104.3" y="77.8">HML_QB1</text>
<text x="141.8" y="75.4">MSH_QA1</text>
<text x="141.8" y="77.8">MSH_QB1</text>
<text x="180.5" y="75.4">MSL_QA1</text>
<text x="180.5" y="77.8">MSL_QB1</text>
<text x="25.6" y="79">DayQC</text>
<text x="25.6" y="81.4">DayQD</text>
<text x="66.8" y="80.2">HMH_QC1</text>
<text x="66.8" y="82.7">HMH_QD1</text>
<text x="104.3" y="80.2">HML_QC1</text>
<text x="104.3" y="82.7">HML_QD1</text>
<text x="141.8" y="80.2">MSH_QC1</text>
<text x="141.8" y="82.7">MSH_QD1</text>
<text x="180.5" y="80.2">MSL_QC1</text>
<text x="180.5" y="82.7">MSL_QD1</text>
<text x="273.1" y="87.5">CLK</text>
<text x="127" y="110.5">i2</text>
<text x="203.2" y="111.7">i1</text>
<text x="84.6" y="117">GND</text>
<text x="125.7" y="117">GND</text>
<text x="163.2" y="117">GND</text>
<text x="205.6" y="117">GND</text>
<text x="232.2" y="117">GND</text>
<text x="261.2" y="117">GND</text>
<text x="50.8" y="120.2">i3</text>
</g>
<g font-size="1.7" fill="#00f">
<text x="25.3" y="84.5">День_недели1</text>
<text x="69.7" y="84.5">Часы_дес</text>
<text x="102.9" y="84.5">Часы_ед</text>
<text x="143" y="84.5">Минуты_дес1</text>
<text x="177.4" y="84.5">Минуты_ед1</text>
<text x="215.3" y="84.5">Секунды_дес1</text>
<text x="243.5" y="84.5">Секунды_ед1</text>
<text x="28" y="96.9">74LS93D</text>
<text x="70.4" y="100.5">74LS90D</text>
<text x="103" y="100.5">74LS90D</text>
<text x="145.4" y="100.5">74LS90D</text>
<text x="179.2" y="100.5">74LS90D</text>
<text x="218" y="100.5">74LS90D</text>
<text x="245.8" y="100.5">74LS90D</text>
</g>
<g font-size="1.7">
<text x="28.5" y="103.1">Сброс7</text>
<text x="68.2" y="104.7">U3</text>
<text x="114.6" y="107.8">5.0V</text>
<text x="149.2" y="104.7">U2</text>
<text x="221.8" y="104.7">U1</text>
<text x="29.4" y="109.8">AND3</text>
<text x="66.9" y="110.6">AND2</text>
<text x="118.3" y="113">OR2</text>
<text x="147.9" y="110.6">AND2</text>
<text x="192.1" y="109">5.0V</text>
<text x="220.5" y="110.6">AND2</text>
<text x="38.4" y="117.5">5.0V</text>
<text x="97.2" y="115.1">MUX_2TO1</text>
<text x="174.7" y="116.3">MUX_2TO1</text>
<text x="195.7" y="114.3">OR2</text>
<text x="21" y="124.8">MUX_2TO1</text>
<text x="42" y="122.7">OR2</text>
</g>
<g font-size="1.2" fill="#808080">
<text x="16.2" y="61.8">0</text>
<text x="29.1" y="61.8">1</text>
<text x="42" y="61.8">2</text>
<text x="54.9" y="61.8">3</text>
<text x="67.8" y="61.8">4</text>
<text x="80.7" y="61.8">5</text>
<text x="93.6" y="61.8">6</text>
<text x="106.5" y="61.8">7</text>
<text x="119.4" y="61.8">8</text>
<text x="132.4" y="61.8">9</text>
<text x="144.9" y="61.8">10</text>
<text x="157.9" y="61.8">11</text>
<text x="170.8" y="61.8">12</text>
<text x="183.7" y="61.8">13</text>
<text x="196.6" y="61.8">14</text>
<text x="209.5" y="61.8">15</text>
<text x="222.4" y="61.8">16</text>
<text x="235.3" y="61.8">17</text>
<text x="248.2" y="61.8">18</text>
<text x="261.1" y="61.8">19</text>
<text x="274.1" y="61.8">20</text>
<text x="8.4" y="69.6">A</text>
<text x="287.5" y="69.6">A</text>
<text x="8.4" y="82.5">B</text>
<text x="287.5" y="82.5">B</text>
<text x="8.4" y="95.4">C</text>
<text x="287.5" y="95.4">C</text>
<text x="8.4" y="108.3">D</text>
<text x="287.5" y="108.3">D</text>
<text x="8.4" y="121.2">E</text>
<text x="287.5" y="121.2">E</text>
<text x="8.4" y="134.1">F</text>
<text x="287.5" y="134.1">F</text>
<text x="16.2" y="147.7">0</text>
<text x="29.1" y="147.7">1</text>
<text x="42" y="147.7">2</text>
<text x="54.9" y="147.7">3</text>
<text x="67.8" y="147.7">4</text>
<text x="80.7" y="147.7">5</text>
<text x="93.6" y="147.7">6</text>
<text x="106.5" y="147.7">7</text>
<text x="119.4" y="147.7">8</text>
<text x="132.4" y="147.7">9</text>
<text x="144.9" y="147.7">10</text>
<text x="157.9" y="147.7">11</text>
<text x="170.8" y="147.7">12</text>
<text x="183.7" y="147.7">13</text>
<text x="196.6" y="147.7">14</text>
<text x="209.5" y="147.7">15</text>
<text x="222.4" y="147.7">16</text>
<text x="235.3" y="147.7">17</text>
<text x="248.2" y="147.7">18</text>
<text x="261.1" y="147.7">19</text>
<text x="274.1" y="147.7">20</text>
</g>
<g font-size="1.2" fill="#f00">
<text x="17.3" y="74.3">QA( DayQA)</text>
<text x="17.3" y="76.7">QB( DayQB)</text>
<text x="58.4" y="75.5">QA( HMH_QA1)</text>
<text x="58.4" y="77.9">QB( HMH_QB1)</text>
<text x="92.3" y="75.5">QA( HML_QA1)</text>
<text x="92.3" y="77.9">QB( HML_QB1)</text>
<text x="133.4" y="75.5">QA( MSH_QA1)</text>
<text x="133.4" y="77.9">QB( MSH_QB1)</text>
<text x="168.5" y="75.5">QA( MSL_QA1)</text>
<text x="168.5" y="77.9">QB( MSL_QB1)</text>
<text x="17.3" y="79.2">QC( DayQC)</text>
<text x="17.3" y="81.6">CO( DayQD)</text>
<text x="58.4" y="80.3">QC( HMH_QC1)</text>
<text x="58.4" y="82.8">CO( HMH_QD1)</text>
<text x="80.2" y="84">thisQA( HMH_QA1)</text>
<text x="92.3" y="80.3">QC( HML_QC1)</text>
<text x="92.3" y="82.8">QD( HML_QD1)</text>
<text x="121.5" y="84">thisQA( HML_QA1)</text>
<text x="133.4" y="80.3">QC( MSH_QC1)</text>
<text x="133.4" y="82.8">CO( MSH_QD1)</text>
<text x="156.6" y="84">thisQA( MSH_QA1)</text>
<text x="168.5" y="80.3">QC( MSL_QC1)</text>
<text x="168.5" y="82.8">QD( MSL_QD1)</text>
<text x="197.8" y="84">thisQA( MSL_QA1)</text>
<text x="231.4" y="82.8">thisQA( 7)</text>
<text x="259.8" y="81.7">thisQA( 25)</text>
<text x="17.3" y="87.8">QA( DayQA)</text>
<text x="17.3" y="88.9">QB( DayQB)</text>
<text x="48.2" y="85.2">thisQA( DayQA)</text>
<text x="49.8" y="88.8">CO_i3( 136)</text>
<text x="58.4" y="87.8">QA( HMH_QA1)</text>
<text x="58.4" y="88.9">QB( HMH_QB1)</text>
<text x="92.3" y="87.8">QA( HML_QA1)12</text>
<text x="92.3" y="88.9">QB( HML_QB1) 9</text>
<text x="124.8" y="88.8">CO_i2( 134)</text>
<text x="133.4" y="87.8">QA( MSH_QA1)</text>
<text x="133.4" y="88.9">QB( MSH_QB1)</text>
<text x="158.2" y="88.8">QD( MSL_QD1)</text>
<text x="168.5" y="88.9">QB( MSL_QB1) 9</text>
<text x="168.5" y="87.8">QA( MSL_QA1)12</text>
<text x="197.8" y="88.9">thisQA( MSL_QA1)</text>
<text x="201.1" y="88.8">CO_i1( 135)</text>
<text x="233" y="88.8">QD( 2)</text>
<text x="257.8" y="87.8">CLK( HB1/CLK)</text>
<text x="259.8" y="88.9">thisQA( 25)</text>
<text x="267.8" y="88.9">CLK( HB1/CLK)</text>
<text x="17.3" y="90.2">QC( DayQC)</text>
<text x="48.2" y="90">thisQA( DayQA)</text>
<text x="49.1" y="93.7">CLR( DayQD)</text>
<text x="49.1" y="92.5">CLR( DayQD)</text>
<text x="58.4" y="90.2">QC( HMH_QC1)</text>
<text x="80.2" y="90">thisQA( HMH_QA1)</text>
<text x="81.2" y="93.7">CLR( HMH_QD1)</text>
<text x="92.3" y="90.2">QC( HML_QC1) 8</text>
<text x="92.3" y="91.4">QD( HML_QD1)11</text>
<text x="121.5" y="90">thisQA( HML_QA1)</text>
<text x="122.3" y="92.5">CLR( HMH_QD1)</text>
<text x="122.3" y="93.7">CLR( HMH_QD1)</text>
<text x="133.4" y="90.2">QC( MSH_QC1)</text>
<text x="156.6" y="90">thisQA( MSH_QA1)</text>
<text x="157.5" y="92.5">CLR( MSH_QD1)</text>
<text x="157.5" y="93.7">CLR( MSH_QD1)</text>
<text x="168.5" y="90.2">QC( MSL_QC1) 8</text>
<text x="168.5" y="91.4">QD( MSL_QD1)11</text>
<text x="201.3" y="93.7">GND( GND)</text>
<text x="201.3" y="92.5">GND( GND)</text>
<text x="209.7" y="90">QB( 3)</text>
<text x="209.7" y="91.2">QC( 4)</text>
<text x="231.4" y="90">thisQA( 7)</text>
<text x="231.9" y="92.5">CLR( 87)</text>
<text x="231.9" y="93.7">CLR( 87)</text>
<text x="238.7" y="91.4">QD( 2) 11</text>
<text x="259.4" y="92.5">GND( GND)</text>
<text x="259.4" y="93.7">GND( GND)</text>
<text x="17.3" y="99.9">CO( DayQD)</text>
<text x="84" y="96.1">GND( GND)</text>
<text x="84" y="97.3">GND( GND)</text>
<text x="122.3" y="101">CLR( HMH_QD1)</text>
<text x="125.1" y="96.1">GND( GND)</text>
<text x="125.1" y="97.3">GND( GND)</text>
<text x="160.2" y="96.1">GND( GND)</text>
<text x="160.2" y="97.3">GND( GND)</text>
<text x="201.3" y="97.3">GND( GND)</text>
<text x="201.3" y="96.1">GND( GND)</text>
<text x="230.4" y="96.1">GND( GND)</text>
<text x="230.4" y="97.3">GND( GND)</text>
<text x="259.4" y="96.1">GND( GND)</text>
<text x="259.4" y="97.3">GND( GND)</text>
<text x="17.3" y="104.7">QA( DayQA)</text>
<text x="17.3" y="105.9">QB( DayQB)</text>
<text x="17.3" y="107.1">QC( DayQC)</text>
<text x="49.1" y="107">CLR( DayQD)</text>
<text x="58.4" y="105.9">QB( HMH_QB1)</text>
<text x="58.4" y="102.3">CO( HMH_QD1)</text>
<text x="81.2" y="107.1">CLR( HMH_QD1)</text>
<text x="124.8" y="102.3">CO_i2( 134)</text>
<text x="133.4" y="105.9">QB( MSH_QB1)</text>
<text x="133.4" y="102.3">CO( MSH_QD1)</text>
<text x="157.5" y="107.1">CLR( MSH_QD1)</text>
<text x="201.1" y="102.3">CO_i1( 135)</text>
<text x="209.7" y="105.9">QB( 3)</text>
<text x="209.7" y="102.3">CO( 87)</text>
<text x="231.9" y="107.1">CLR( 87)</text>
<text x="49.8" y="110.7">CO_i3( 136)</text>
<text x="81.8" y="112">QC( HML_QC1)</text>
<text x="123" y="108.3">CO( MSH_QD1)</text>
<text x="133.4" y="108.3">QC( MSH_QC1)</text>
<text x="203.4" y="109.5">CO( 87)</text>
<text x="209.7" y="108.3">QC( 4)</text>
<text x="47.8" y="114.4">CO( HMH_QD1)</text>
<text x="84" y="114.4">GND( GND)</text>
<text x="125.1" y="114.4">GND( GND)</text>
<text x="160.2" y="114.4">GND( GND)</text>
<text x="201.3" y="114.4">GND( GND)</text>
<text x="230.4" y="114.4">GND( GND)</text>
<text x="259.4" y="114.4">GND( GND)</text>
</g>
<g font-size="1.2" fill="#00f">
<text x="24.9" y="87.6">12</text>
<text x="25.7" y="88.8">9</text>
<text x="28.2" y="88.1">QA</text>
<text x="28.2" y="89.3">QB</text>
<text x="33.2" y="89.3">INB</text>
<text x="33.2" y="88.1">INA</text>
<text x="37.6" y="87.6">14</text>
<text x="38.3" y="88.8">1</text>
<text x="67.3" y="87.6">12</text>
<text x="68" y="88.8">9</text>
<text x="70.5" y="88.1">QA</text>
<text x="70.5" y="89.3">QB</text>
<text x="75.6" y="89.3">INB</text>
<text x="75.6" y="88.1">INA</text>
<text x="79.9" y="87.6">14</text>
<text x="80.7" y="88.8">1 QD( HML_QD1)</text>
<text x="103.2" y="88.1">QA</text>
<text x="103.2" y="89.3">QB</text>
<text x="108.2" y="89.3">INB</text>
<text x="108.2" y="88.1">INA</text>
<text x="112.6" y="87.6">14</text>
<text x="113.3" y="88.8">1</text>
<text x="142.3" y="87.6">12</text>
<text x="143" y="88.8">9</text>
<text x="145.5" y="88.1">QA</text>
<text x="145.5" y="89.3">QB</text>
<text x="150.6" y="89.3">INB</text>
<text x="150.6" y="88.1">INA</text>
<text x="154.9" y="87.6">14</text>
<text x="155.7" y="88.8">1</text>
<text x="179.4" y="88.1">QA</text>
<text x="179.4" y="89.3">QB</text>
<text x="184.4" y="89.3">INB</text>
<text x="184.4" y="88.1">INA</text>
<text x="188.8" y="87.6">14</text>
<text x="189.6" y="88.8">1</text>
<text x="214.9" y="87.6">12</text>
<text x="215.6" y="88.8">9</text>
<text x="218.1" y="88.1">QA</text>
<text x="218.1" y="89.3">QB</text>
<text x="223.1" y="89.3">INB</text>
<text x="223.1" y="88.1">INA</text>
<text x="227.5" y="87.6">14</text>
<text x="228.3" y="88.8">1</text>
<text x="242.7" y="87.6">12</text>
<text x="243.5" y="88.8">9</text>
<text x="246" y="88.1">QA</text>
<text x="246" y="89.3">QB</text>
<text x="251" y="89.3">INB</text>
<text x="251" y="88.1">INA</text>
<text x="255.4" y="87.6">14</text>
<text x="256.1" y="88.8">1</text>
<text x="24.9" y="91.3">11</text>
<text x="25.7" y="90">8</text>
<text x="28.2" y="91.7">QD</text>
<text x="28.2" y="90.5">QC</text>
<text x="33.6" y="91.7">R01</text>
<text x="33.6" y="92.9">R02</text>
<text x="38.3" y="91.3">2</text>
<text x="38.3" y="92.5">3</text>
<text x="67.3" y="91.3">11</text>
<text x="68" y="90">8</text>
<text x="70.5" y="91.7">QD</text>
<text x="70.5" y="90.5">QC</text>
<text x="75.9" y="95.3">R91</text>
<text x="75.9" y="91.7">R01</text>
<text x="75.9" y="92.9">R02</text>
<text x="80.7" y="94.9">6</text>
<text x="80.7" y="91.3">2</text>
<text x="80.7" y="92.5">3CLR( HMH_QD1)</text>
<text x="103.2" y="91.7">QD</text>
<text x="103.2" y="90.5">QC</text>
<text x="108.6" y="95.3">R91</text>
<text x="108.6" y="91.7">R01</text>
<text x="108.6" y="92.9">R02</text>
<text x="113.3" y="94.9">6</text>
<text x="113.3" y="91.3">2</text>
<text x="113.3" y="92.5">3</text>
<text x="142.3" y="91.3">11</text>
<text x="143" y="90">8</text>
<text x="145.5" y="91.7">QD</text>
<text x="145.5" y="90.5">QC</text>
<text x="151" y="95.3">R91</text>
<text x="151" y="91.7">R01</text>
<text x="151" y="92.9">R02</text>
<text x="155.7" y="94.9">6</text>
<text x="155.7" y="91.3">2</text>
<text x="155.7" y="92.5">3</text>
<text x="179.4" y="91.7">QD</text>
<text x="179.4" y="90.5">QC</text>
<text x="184.8" y="95.3">R91</text>
<text x="184.8" y="91.7">R01</text>
<text x="184.8" y="92.9">R02</text>
<text x="189.6" y="94.9">6</text>
<text x="189.6" y="91.3">2</text>
<text x="189.6" y="92.5">3</text>
<text x="214.9" y="91.3">11</text>
<text x="215.6" y="90">8</text>
<text x="218.1" y="91.7">QD</text>
<text x="218.1" y="90.5">QC</text>
<text x="223.6" y="95.3">R91</text>
<text x="223.6" y="91.7">R01</text>
<text x="223.6" y="92.9">R02</text>
<text x="228.3" y="94.9">6</text>
<text x="228.3" y="91.3">2</text>
<text x="228.3" y="92.5">3</text>
<text x="243.5" y="90">8</text>
<text x="246" y="91.7">QD</text>
<text x="246" y="90.5">QC</text>
<text x="251.4" y="95.3">R91</text>
<text x="251.4" y="91.7">R01</text>
<text x="251.4" y="92.9">R02</text>
<text x="256.1" y="94.9">6</text>
<text x="256.1" y="91.3">2</text>
<text x="256.1" y="92.5">3</text>
<text x="75.9" y="96.6">R92</text>
<text x="80.7" y="96.1">7</text>
<text x="108.6" y="96.6">R92</text>
<text x="113.3" y="96.1">7</text>
<text x="151" y="96.6">R92</text>
<text x="155.7" y="96.1">7</text>
<text x="184.8" y="96.6">R92</text>
<text x="189.6" y="96.1">7</text>
<text x="223.6" y="96.6">R92</text>
<text x="228.3" y="96.1">7</text>
<text x="251.4" y="96.6">R92</text>
<text x="256.1" y="96.1">7</text>
</g>
<g font-size="1.2">
<text x="98.4" y="106.2">Y</text>
<text x="100.8" y="104.1">U52</text>
<text x="104.5" y="106.2">D0</text>
<text x="104.5" y="107.4">D1</text>
<text x="114.9" y="103.8">1</text>
<text x="114.9" y="106.5">VCC</text>
<text x="175.8" y="107.4">Y</text>
<text x="178.3" y="105.3">U65</text>
<text x="181.9" y="107.4">D0</text>
<text x="192.3" y="105">1</text>
<text x="192.4" y="107.7">VCC</text>
<text x="24.6" y="113.8">U54</text>
<text x="38.7" y="113.5">1</text>
<text x="98.4" y="108.6">~W</text>
<text x="104.5" y="112.3">~G</text>
<text x="105.3" y="109.9">A</text>
<text x="175.8" y="109.9">~W</text>
<text x="181.9" y="108.6">D1</text>
<text x="181.9" y="113.5">~G</text>
<text x="182.7" y="111.1">A</text>
<text x="22.1" y="118.3">~W</text>
<text x="22.1" y="115.9">Y</text>
<text x="28.3" y="115.9">D0</text>
<text x="28.3" y="117.1">D1</text>
<text x="29" y="119.5">A</text>
<text x="38.8" y="116.2">VCC</text>
<text x="28.3" y="122">~G</text>
</g>
</svg>
